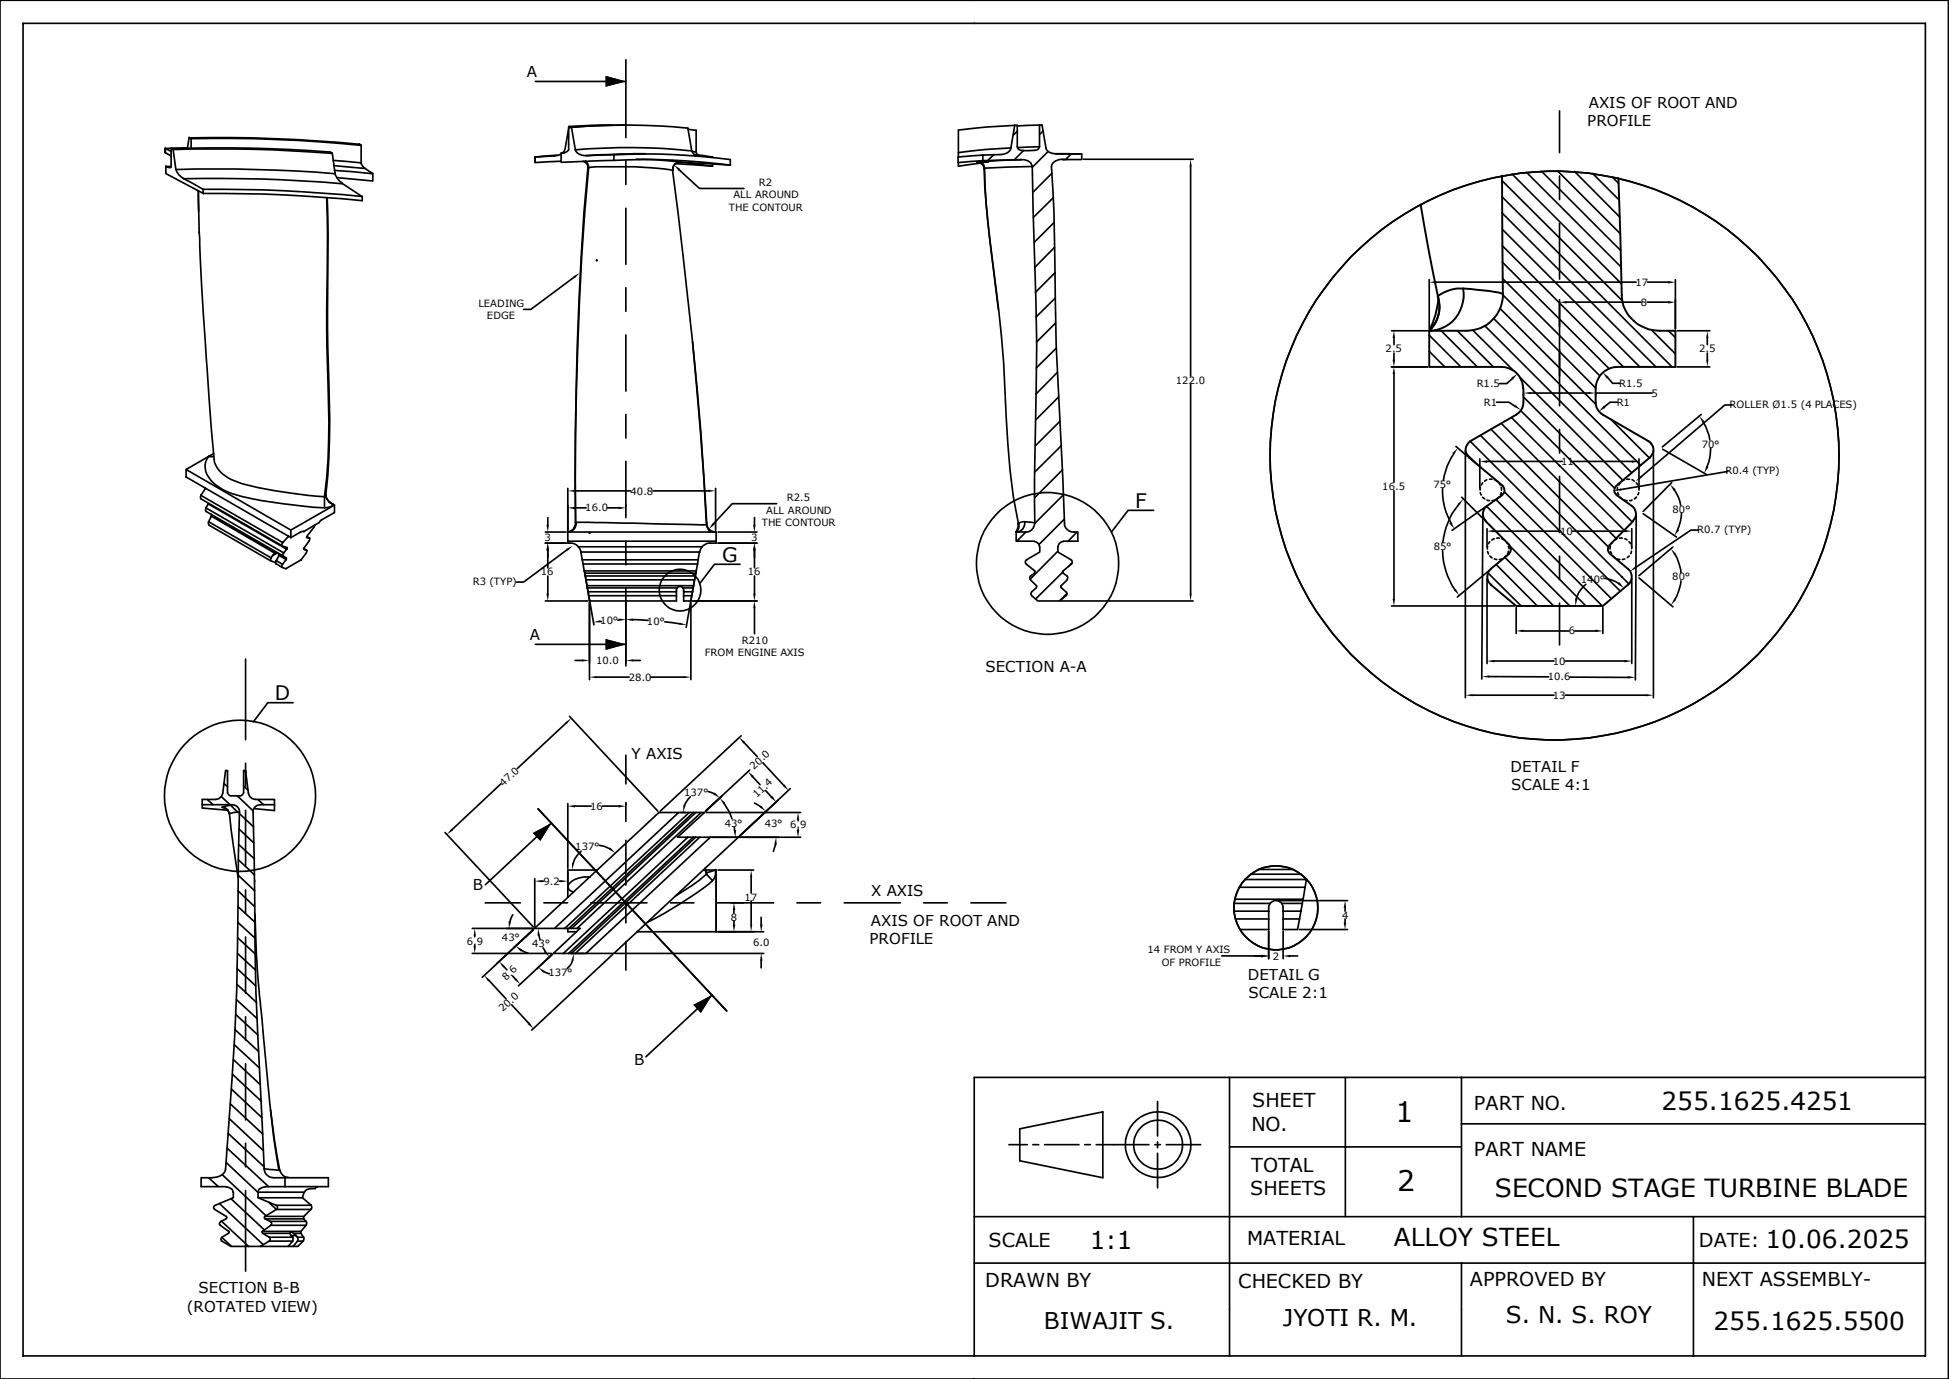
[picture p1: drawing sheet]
<svg xmlns="http://www.w3.org/2000/svg" width="297mm" height="210mm" viewBox="0 0 297 210" stroke-linecap="round" stroke-linejoin="round" font-family="sans-serif">
<g fill="none" stroke="#000" stroke-width=".25">
<path d="M0 0h296.9v210h-296.9zM3.5 3.6h289.9v202.9h-289.9zM81.6 12.4h13.8M86.7 19.6l-.6 3.1-.1 .3-.3 .3M86.7 19.4v3.3a.69 .69 0 0 1-.8 .6M86.7 19.2v.2M87 19.4a98 98 0 0 1 17.8 .1M87.1 19.4h-.4M87.1 19.3l.6 3.5a1.49 1.49 0 0 0 1.6 .9l7.1-.2M93.3 19.1l-6.6 .2M95.2 19h.1M95.2 19.1h-4.3l-4.2 .3"/>
<path d="M95.4 9.1v11.9M104.8 19.5l.6 3.4 .3 .6 .4 .3M104.9 19.7l1.2 .2M106.1 19.8v3.4M154.6 19.1l-.6 3.6a1.56 1.56 0 0 1-1.4 .8l-2.9 .1-3.7 .3v1.4M155 19.1l-4.7 .2-4.3 .5v4.1M155 19.1v3.3a.66 .66 0 0 0 .8 .5M155 20l-.6 .6M158.4 19v3.4M158.7 19.1l-3.7 .1M158.8 19l.6 3.5a1.27 1.27 0 0 0 1.5 .9M159 19.9l-.6 .6"/>
<path d="M237.7 16.9v6.3M25.1 22.6l1 .5M25.2 23.2l.9 .5M25.2 22.6v.7M25.3 25.4h.8M25.3 26.5l5.7 3a217.3 217.3 0 0 1 24.2 1.1v-.7M25.5 25.4l-.2-.1v1.1M25.5 25.5h.5M26.1 22.6l.3 .1 .4 3.1a2.29 2.29 0 0 0 1.1 1.4l3 1.6a217.4 217.4 0 0 1 24.3 1.1M26.1 22.6v2.7l-.2 .2-.4-.1M26.1 22.6a207.2 207.2 0 0 1 24.4 .6l.1 .1M26.4 22.8a216.8 216.8 0 0 1 24.2 .6"/>
<path d="M26.8 25.8a231.6 231.6 0 0 1 24.3 .7M27.9 27.2a216.9 216.9 0 0 1 24.3 .8M28.8 20.9l-.2 1.6-3.4 .1M28.8 21a233.8 233.8 0 0 1 25.9 1M28.9 21l.2 .1a220.9 220.9 0 0 1 25.9 1M29.1 21.1v1.4M30.3 32.2l-.1-3.2 .2 6.5M30.4 35.3v.6a813.1 813.1 0 0 0 2.3 34.5 4.8 4.8 0 0 0 3.1 2.8 35.2 35.2 0 0 0 8.5 1.9l5.1 .5M30.9 28.8v.7M49.8 30.1a324.9 324.9 0 0 1 0 20.1v2.9a171.4 171.4 0 0 1 .2 16.8l-.6 5.7M49.9 30.1a289 289 0 0 1 0 17.2l.1 5.6a168.8 168.8 0 0 1 .1 16.7l-.4 5.7M50.6 23.3l.5 3.3a2.78 2.78 0 0 0 1.1 1.3"/>
<path d="M50.8 24.4l4.2 .4M50.9 25.2l4.7 .5M51 26l5.8 .5M51.3 27.1l5.5 .5M52.2 27.9l3 2M54.7 21.9l.3 .2v2.7M55 24.8l.1 .2a3.2 3.2 0 0 0 1.7 1.4v1.2M81.5 23.9v.8M85.5 24.6l-4 .2M85.5 23.3v1.4M85.6 23.5l-1.1 .2-3 .2 3.5-.3M86 23.3h-.4h.3"/>
<path d="M87.7 22.8a93.1 93.1 0 0 1 17.7 .2M88.9 24.6a.97 .97 0 0 1 .7 1.1 539.5 539.5 0 0 0-1.9 53.9M89.2 24.5a1.25 1.25 0 0 1 .5 1M89.3 23.7a119.8 119.8 0 0 1 19.8 .3l2.2 .3v.8M89.7 25.5l-.1 .2M89.7 25.5h.1M89.7 25.5a559.1 559.1 0 0 0-2 54.1M89.7 25.5l1.2-.1h2.3a53.4 53.4 0 0 1 9.3 .5M90.9 39.7h.1M90.9 39.6v.1M93.6 23.5v.9M95.4 24.5v3.6"/>
<path d="M95.4 31.7v8.6M96.4 23.4h2M96.9 24.3h2.5l3.9 .3M102.5 25.9a671.1 671.1 0 0 1 5.2 54M103.3 24.6l.2 .1M103.3 24.7l8 .4a105.5 105.5 0 0 0-19.7-.6l-6 .2M103.4 24.7l5.2 .6-5.6-.4M103.5 24.7h.2a1.07 1.07 0 0 0-1.2 1.3v-.1M103.5 25.9l3.1 2.8h6.8M103.5 24.7a1.09 1.09 0 0 0-1 1.2M105.5 23.1l.6 .1M105.8 23.5l2.8 .4"/>
<path d="M106.1 23.2l.1 .3 .3 .2M108.6 23.9v.1M108.6 24.9v.4M149.1 24.7a1.11 1.11 0 0 1 .9 1.1M149.4 24.6l.2 .2 .3 .3 .1 .5M149.4 24.6l6.2-.3a1.43 1.43 0 0 1 1.7 1.1M149.4 24.6l-.6 .1h1.8M149.4 24.8l-3.4 .5M149.8 23.6v.8M150 25.8a112.5 112.5 0 0 0 .8 10.7l1.3 10.7M150 25.6a100.3 100.3 0 0 0 .8 10.8 224 224 0 0 1 2.5 27.1 98.1 98.1 0 0 0 1.9 16.2M150 25.6v.2"/>
<path d="M151.5 23.5l-.9 .9M154.1 22.5l-4 .3-4.1 .4M155.6 24.3a83.2 83.2 0 0 0-9.6 .5M156 22.9l-1.4 1.4M157.3 25.4l.1 6.8a479.1 479.1 0 0 1 .4 33.9l-.2 6.8 .1 6.7M157.3 25.4l-7.3 .2M158.4 22.4a.66 .66 0 0 1-.8 .5h-1.9M158.4 22.4l-3.3 .1M159.7 23.1l-2.4 2.4M160.3 26.4l-2.9 2.9M160.5 30.1l-3 3M160.7 33.9l-3.1 3"/>
<path d="M160.7 37.7l-3 3M160.8 23.5h4M161 23.4h2.1M161.9 24.3h.5M162 24.3a1.48 1.48 0 0 0-1.8 1.1 250.8 250.8 0 0 1 .6 20.4l.2 6.8 1.2 27.1a1.38 1.38 0 0 0 1.5 1.3h.6v1.4h-2.2M162 24.3h2.8M163.1 23.5h1.7v.8M163.2 23.5l-.8 .8M165.1 24.3h16.7M181.4 25.4v31.9M228.9 32.4l23.4 23.5M228.9 30l25.9 25.9"/>
<path d="M228.9 27.5l18.3 18.3M228.9 39.9l16.3 16.2M228.9 37.4l18.5 18.5M228.9 34.9l21 21M230.4 26.5l16.7 16.7M232.6 26.2l14.5 14.5M234.9 26.1l12.1 12M237.4 26l9.5 9.6M237.7 26.8v3.6M237.7 34v8.5M239.9 26.1l6.9 7M242.7 26.4l4.1 4.1"/>
<path d="M245.7 26.9l1 1M87.5 42.2l-6.6 4.9h-1.1M95.4 43.8v3.6M95.4 51v8.6M105.5 52a504.8 504.8 0 0 1 2.2 27.8M160.8 41.5l-3 3M160.8 45.4l-2.9 2.9M160.9 49.2l-3 2.9M161 53l-3.1 3M161.1 56.7l-3.2 3.3M181.4 58.5v31.9M212 55.9h5.6"/>
<path d="M212 50.4h5.6M212.4 51.5v1M212.4 53.8v1M212.4 57v16.4M217.8 42.6v7.5M217.8 53.5l2.4 2.4M217.8 51.1l4.8 4.8M218.9 43h30.4M219.6 50.4l5.5 5.5M222.1 50.4l5.5 5.5M224.5 50.3l6 6M226.3 49.6l22.4 22.4"/>
<path d="M227.6 48.5l22.4 22.4M228.6 47l14.6 14.6M229 42.4l14.8 14.8M229 44.9l14.2 14.2M230.4 57.7l-.8 .7h-1.1M231.6 57.5l15.7 15.7M232.2 60v.2M233.3 59.9h8.8M237.7 45.6v16.2M238.8 46h11.3M243.2 60v.2M243.2 59.9h8.6"/>
<path d="M245 57.5l.7 .9h1.1M251 46h3.2M251.1 43h3.1M251.7 50.2l3.6 3.7M254.3 50.4l1 1M255.3 42.6v7.5M255.6 55.9h5M255.6 50.4h5M260.2 51.5v1M260.2 53.8v1M28.4 71.5v1.1l15.9 9.3M30.6 75.4v.5v.1l12.3 7.1 .2-.5"/>
<path d="M31.3 74.4l-.7 1 12.5 7.2M31.4 77.4l-.1 .4 .1 .1 11.7 6.8M31.7 76.7v.1M31.7 76.8l12 6.9-.5 .5-11.8-6.9zM31.8 69.5l-3.4 2 15.9 9.2 6.7-3.8M31.8 79.4v.5M31.8 69.5a2.8 2.8 0 0 0 .3 3.7l.9 .8a11.5 11.5 0 0 0 5.4 1.9l1.5 .3a67.5 67.5 0 0 0 10 1.1l.3-.1 .6-.4a1.68 1.68 0 0 1-1.1-1.5M31.8 80l9.5 5.4M32.2 78.3v.3M32.6 69.5h-.8M32.6 69.1l-.8 .4M48 80l-.2 .3-1 1.3"/>
<path d="M48.6 79.6l-2.3 1.3M49.4 75.6v1.7M49.6 75.4l-.2 .2M49.7 75.3a1.67 1.67 0 0 0 .8 1.4M50.1 76.4l.9 .5v1.2l-2 1.1-.4 .4M83.5 78.8v1.1M86.5 74.4v6.4M87.6 74.8h8.5M87.6 77.3h1.7M87.7 79.6l1.9-.1 18.1 .4M87.7 79.6h.1M87.7 79.6a1.38 1.38 0 0 1-1.2 1.4"/>
<path d="M87.8 79.6a1.31 1.31 0 0 1-1.3 1.4M92.6 77.3h1.7M95.4 63.1v3.6M95.4 70.3v8.5M99.5 74.8h8.4M107.7 79.9v.3a.97 .97 0 0 0 .9 .8M107.7 79.8a1.38 1.38 0 0 0 1.4 1.2M107.7 79.8v.1M109.1 74.4v6.4M115 78.8v1.1M118.4 76.7h-6.8l-2.8 3.1M155.2 79.7v.7l-.3 .6"/>
<path d="M155.2 79.8a1.79 1.79 0 0 1-.3 1.2M155.2 79.8v-.1a1.15 1.15 0 0 1-.3 1.3M156.2 79.5h-.5l-.5 .2M156.2 79.5l1.5 .1M156.2 79.5a1.33 1.33 0 0 1-1.3 1.5M157.7 79.6a1.37 1.37 0 0 1-1.4 1.4h-1.4v1.4h2.7M161.3 60.5l-3.5 3.5M161.5 64.1l-3.7 3.8M161.8 67.9l-4.1 3.9M161.9 71.5l-4.2 4.3M162.1 75.3l-4.4 4.4M162.2 79.1l-3.8 3.8"/>
<path d="M175.8 77.7h-3.9l-2.5 3.3M212.4 74.7v16.5M219.8 74.4a9.7 9.7 0 0 0 1.3 5.1M221.5 69.1l-1 1.9-.5 2.2M221.9 68l1.7 1.5M222.3 76.8a11.4 11.4 0 0 0-2.4 5.8M222.8 75.7l3.4 3.5M223.3 68.6v37.7M223.4 69l1.7 1.7M224 67.2l22.9 22.8M225.5 69.9v4.4M225.6 66.3l22.6 22.6"/>
<path d="M225.6 74.3v.3M225.6 75l.1 .4M225.9 73.5l-.2 .4M225.9 75.7l.4 .3M226 78.4l-.2 25M226.4 77.2l-5.1 3.6M226.5 77.1l15.2 15.2M226.6 73.1l-.4 .2M226.6 76.2h.4M226.6 70.3h11.5M227 73h.4M227.2 65.4l17.9 17.9"/>
<path d="M227.8 73.1l.3 .2M227.8 76.2h-.4M228 76.1l16.2 16.2M228 61.3h2l.8 .5M228.4 73.5l.2 .4M228.4 75.7l-.3 .3M228.8 74.2v.4M228.8 75l-.2 .4M228.8 64.5l17.5 17.5M229.3 74.9l16.3 16.3M230.3 63.6l17.2 17.2M231.7 62.5l17.1 17"/>
<path d="M232.2 60.5l13.8 13.8M237.7 65.4v3.6M237.7 72.6v8.5M239.7 70.3h9M245.4 63.8l6 6M246.5 61.3h-1.1l-.9 .6M246.5 74.3v.3M246.5 75l.2 .4M246.9 73.5l-.2 .4M246.9 75.7l.3 .3M247.5 73.1l-.3 .2M247.6 76.2h.3"/>
<path d="M247.9 73h.4M248.7 73.1l.3 .2M248.7 76.2h-.4M249.3 78.6l-.1 24.9M249.3 73.5l.3 .4M249.4 75.7l-.3 .3M249.7 74.2l.1 .4M249.7 75l-.1 .4M249.8 69.9v4.4M250.4 78.2l5.1 3.6M251.3 67.2l.4 .4M252 68.6v37.7"/>
<path d="M253.4 68.4l6.7 3.9M254.8 73.5l-4.4 4.4M255.2 74.6a5.8 5.8 0 0 1 .9 2.3M256.2 78.1l-.1 1.3-.4 1.2M259.2 63.1l-5.9 5M259.5 64.3a7.9 7.9 0 0 1 1.1 2.7M260.7 68.2a7.1 7.1 0 0 1-.6 2.9M263.3 71.8l-16.2 2.7M263.9 61.7h-1.1l-12.7 10.9M41.3 85l-.1 .3 .8 .4M41.5 84.6l-.2 .4M41.9 84.2l-.4 .4"/>
<path d="M42.1 85.4l-.1 .5M42.2 84.2l-.7 .4M42.5 84.6l-.4 .8 1 .5M42.5 84.6a.4 .4 0 0 0-.6-.4l-9.7-5.6-.4 .9 9.5 5.5M42.5 84.6l1.1 .6M43 83.1l.8 .3-.1 .3M43.1 85.9l-.1 .5M43.1 84.7l.5 .3M43.2 84.2l-.1 .5M43.6 85.2l-.5 .7M43.6 85v.2M44 81.7l-.9 .9"/>
<path d="M44.3 80.7v1.2M46.3 83.6l.4 .2M46.3 81h-.4l-1.6 .9M46.7 81.9l.5 .1M46.7 83.8v.4l-.8 1.1-2.3 1.3-.6-.2-.9-.5M46.7 81.7l.5 .3M46.8 81.7v.2M47.2 82l-.1 .4-.8 1.1v.2l.4 .1M81.6 98.1h13.8M83.1 91.5h6.5M83.1 81h3.2M83.1 82.7h3.2"/>
<path d="M83.5 83.8v2.7M83.5 87.7v2.7M86.4 83.7l-6.6 4.9h-1.1M86.5 81h22.6v1.7h-.9a1.64 1.64 0 0 0-1.2 .6h-18.9M86.5 81v1.7a1.62 1.62 0 0 1 1.6 .6M86.5 82.4h22.6M87.6 80.1l-.1 .3M88.1 83.3l.4 .8M88.5 84.1l.2 1.2M88.5 84.1h18.1M88.5 84v.1M88.7 85.3l.2 .6"/>
<path d="M88.7 85.3h17.7M88.9 85.9h17.4M88.9 85.9l.1 1.1M89 87l.1 .3h16.9M89.1 87.2l1.4 8M89.1 87.3l.1 .4M89.2 87.7l.1 .6M89.2 87.7h16.8M89.3 88.3l.2 1.2M89.3 88.3h16.5M89.5 89.5l.1 .6M89.5 89.5h13.7"/>
<path d="M89.6 90.1l.1 .6M89.6 90.1h13.5M89.7 90.7h13.4M89.8 81.2h.1M89.8 91.8v11.7M89.8 81.1v.1M91.5 94.7h.2M94.1 94.4h.2M95.4 82.4v3.6M95.4 89.6v11.8M96.5 94.4l2.3 .1M101.3 94.7l2.2 .3"/>
<path d="M103.2 89.5l-.1 .3v1.7h-13.3l-.1-.8M103.2 89.5a.53 .53 0 0 1 .9 0M104.1 89.5l.1 .3v1.7h1.1l.1-.8M104.1 89.5h1.5M104.2 90.1h1.3M104.2 90.7h1.2M105.3 91.8v11.7M105.5 90.1l-.1 .6M105.6 89.5l-.1 .6M105.7 89.2l-.1 .3M105.8 88.3l-.1 .9h-16.2M106 87.7l-.2 .6"/>
<path d="M106 87.2l-1.4 8.3M106 87.3v.4M106.1 87l-.1 .3M106.3 85.9l-.2 1.1h-17.1M106.4 85.3l-.1 .6M106.6 84.1l-.2 1.2M106.6 84v.1M107 83.3l-.4 .8M109.4 81h6M112.8 85.9h-3.9l-2.2 2.9M115 92.6v3.9M115 87.7v2.7"/>
<path d="M115 83.8v2.7M115.4 91.5h-9.8M115.4 82.7h-6M156.3 81l-1.4 1.4M156.5 85.3l-.2 .3v.2l1.4 1.2M157 88.3l1 1-.1 .2-.7 .6a.41 .41 0 0 0 0 .6l1 .8h3.3l.9-.8M157.1 87.7a.33 .33 0 0 0 0 .6M157.6 82.5l.4 .1a.74 .74 0 0 1 .4 .7M157.6 87h.1l-.1 .3-.5 .4M158.5 83.3v.8l-2.1 1.2M161.2 83.9l-4.2 4.3M161.2 83.3v.8l2 1.2 .2 .3v.2l-1.5 1.2 .1 .3 .6 .4"/>
<path d="M161.7 91.5h20.1M161.9 87.2l-4.1 4M162.1 82.5l-.5 .1-.2 .2-.2 .5M162.5 90.1a.41 .41 0 0 1 0 .6M162.6 87.7a.33 .33 0 0 1 0 .6M162.6 90.4l-1.1 1.1M162.6 88.3l-.9 1 .1 .2 .6 .6M163.4 85.7l-.6 .6M164.1 81l-1.3 1.4M212 92.3h18.8M219.8 83.9a11.1 11.1 0 0 0 1.9 5.9M226.6 80.5v2.8"/>
<path d="M226.6 88.1v12.9M226.7 83.2v.4M226.7 84l.1 .4M226.7 87.2l5.1 5.1M226.9 86.9l-4.8 4M227 82.5l-.2 .3M227 84.7l.4 .3M227.7 80.9h10.2M227.7 82l-.4 .3M227.7 85.1l.4 .1M228 86l6.3 6.3M228.1 82h.4"/>
<path d="M228.9 82l.3 .2M228.9 85.1l-.4 .1M229.3 84.9l7.5 7.4M229.5 82.5l.2 .3M229.5 84.7l-.3 .2M229.9 83.2l.1 .4M229.9 83.9l-.2 .4M230.2 83.3l9 9M231.1 92.5v4M232.2 96.1h6.9M237.7 84.7v3.6M237.7 91.9v6.3"/>
<path d="M239.6 80.9h8M240 96.1h3.2M241.7 89l-.9 1-.6 1.2M244.3 92.5v4M244.6 88.1a4.8 4.8 0 0 1 2.1 .8M245.4 83.2v.4M245.4 84l.2 .4M245.8 82.5l-.2 .3M245.8 84.7l.3 .3M246.4 82l-.3 .3M246.5 85.1l.3 .1M246.8 82h.4"/>
<path d="M247.1 87.8h.1M247.1 87.8v.1M247.6 82l.3 .2M247.6 85.1l-.4 .1M248.2 82.5l.3 .3M248.3 84.7l-.3 .2M248.6 83.2l.1 .4M248.6 83.9l-.1 .4M248.7 80.5v2.8M248.7 88.1v12.9M249.8 88l5.1 4.4M254.9 83.3l-5.1 4.4"/>
<path d="M255.3 84.5l.6 1.3 .3 1.4M256.2 88.5l-.3 1.4-.6 1.3M258.8 80.7h-1.1l-8.4 5.7M34.1 119.3l.6 .5M34.5 117.3l.2 .1M37.1 119.7l.7 .7M37.1 117.3l.4 .3M37.4 100.4v12.2M37.4 116.2v3.6M44.7 107h-3.9l-2.2 2.9M76.3 119.4l-7.4 6.9M86.2 110.2l-7.4 6.9"/>
<path d="M86.8 109.1l13.4 14.4M87.6 100.6h1.1M90.9 103.1h5M95.4 115v4.4M96.5 100.6h1.1M99.2 103.1h5M112.9 112.1l-12.3 11.4M113.4 113.1l2 2.1M114.3 117.3l-6.8 6.2 2.5-2.2M114.7 118.3l1.1 1.2M116.2 116.2l3.2 3.4M224.4 105.9h12.4"/>
<path d="M226.9 103l9.1 .1M227.7 100.7h9.1M238.5 100.7h9.1M238.5 105.9h12.4M239.3 103.1l8.8 .1M30.8 122.6v.5l4 .3M31.6 121.8l.9 .8M33.7 121.3l1.4 1.3M33.9 122.9a1.19 1.19 0 0 1 1 1M33.9 122.9a1.37 1.37 0 0 1 1.1 1.1M35.1 122.6l1.1 1.1M35.4 122.6h-4.6v-.8h2.1a1.19 1.19 0 0 0 1.1-1l.4-3.5h.3v3.5l.2 .3 .2 .1h1.6l.4-.4v-3.5h.3l.4 3.5a1.19 1.19 0 0 0 1.1 1h2.9v.8h-2.1a1.09 1.09 0 0 0-1.1 1.1l.1 6.8a605.3 605.3 0 0 0 .9 34l.7 13.5"/>
<path d="M35.4 122.6l-1.5 .3M35.4 122.6a1.09 1.09 0 0 1 1.1 1.1M36.2 121.2l2.4 2.3M36.3 138.1l2.6 2.4M36.3 135.7l2.5 2.4M36.3 130.9l2.5 2.4M36.3 133.3l2.5 2.4M36.4 128.6l2.4 2.2M36.4 126.2l2.3 2.2M36.5 123.9l2.2 2M36.5 123.7l-1.5 .2 .2 2.5 1.1 7.2M36.5 123.7l-.2 6.8a459.4 459.4 0 0 1-2 47.9 2.22 2.22 0 0 1-2 1h-1.7v1.3h3.8"/>
<path d="M37.4 123.4v8.6M37.4 135.6v3.5M38.8 134.2v.1M38.9 139.2l.3 8.4 .7 7.6a267.7 267.7 0 0 0 2.6 23M39.3 121.8l.9 .8M41.8 122.6v.8l-3.1-.3M67.8 126.8l13.5 14.4M74 137.5h5.3M78.1 139.3l-.4 1M81.5 133.8v7.3M82 123.2l28.7 30.8M82.6 134.2h.2"/>
<path d="M82.9 137.5h3.6M84 125.3l-10 9.4M85.2 134.2h.2M86.5 122.4v9.8M86.5 132.8v1.8M87.6 122.8h2.5M88.6 129.6a3.8 3.8 0 0 0-1.2 1.8M89.9 133.6a3.7 3.7 0 0 0-3.4 1.3 .91 .91 0 0 0 .9 .9M90 137.5h8.6M91 132.5h-4.5v4.2M91.3 128.7l.8 .2 .8 .3M91.8 122.8h2.5"/>
<path d="M95.4 122.2v2.9M95.4 128v6.8M95.4 137.7v2.8M102.2 137.5h3.5M103.4 123.7h2.3M103.7 123.7h.8M104.8 127.5h.8M104.8 127.5h-1.5l4.1-3.8h-.6l-18.9 17.7h.5l-4.1 3.8h1.6M104.8 127.5l-18.9 17.7M105 123.7l-18.9 17.7M105.2 121.4l-.5 .6-.4 .6M105.6 127.5l-18.9 17.7"/>
<path d="M105.6 127.5h1M105.7 123.7h.3M105.7 123.7l-19 17.7M106 127.5l-18.9 17.7M106 123.7h.8M106 123.7l-18.9 17.7M106.6 127.5h1.6M106.6 127.5l-18.9 17.7h1.6M107.3 132.5h1.8v9.4h-12M107.4 132.3l.3 .8M107.4 132.2l.3 .7M107.6 123.7h14.4"/>
<path d="M107.7 133.1a24.9 24.9 0 0 1-4.8 3.4M107.7 132.9v.2M107.7 133.1l.9 1M107.7 132.9h.1M107.7 132.9l1.3-.4a1.71 1.71 0 0 1-.4 1.6M107.9 120.6l.9 .3M108.2 127.5h13.8M108.2 127.5l-18.9 17.7M108.6 134.1a47.3 47.3 0 0 1-9.9 6.4M109.3 137.5h8.6M109.4 132.5h5.5M110.4 122.4l.6 1.1 .5 1.2"/>
<path d="M111.8 138.6v.5M111.9 125.9v.5M112.5 127.5l-18.9 17.7h-4.3M114.5 133.6v2.4M114.5 137.2v3.6M115 122.3l.9 .6M116 139.7v1.1M116.7 120.4l.8 .9M118.2 128.6l-.3 1.1M120.4 120.1l-7.7 7.2M121.5 137.5h3.6M121.6 124.8v.2"/>
<path d="M121.6 126.2v.2M128.7 137.5h8.5M140.8 137.5h3.6M148 137.5h5.3M188 137.6h5.6a1.1 1.1 0 0 1 1.7 0M188 138.8h5.3M188.3 140h5M188.8 135.1h10.1M189.7 133.9h9.4M190.6 133.1h7.7M191.7 132.4h5.4M193.5 137.6l-.2 .5v3.5h-4.4"/>
<path d="M194.7 137.2h10.7M195.3 137.6h3.2M195.3 137.6l.2 .5v3.5h2.2l.3-1.6M195.5 138.8h2.7M195.5 140h2.5M198.5 137.6l-.5 2.4M198.6 136.9l-.1 .7M198.9 135.1l-.3 1.8h-10.4M199.1 133.9l-.2 1.2M199.1 133.8v.1M205 138.3v.5M205 140v.5"/>
<path d="M35.7 159.1l3.8 3.5M35.8 156.8l3.6 3.3M35.9 154.5l3.4 3.1M36 152.2l3.2 2.9M36.1 149.9l3 2.8M36.2 147.5l2.8 2.7M36.2 145.2l2.7 2.5M36.2 142.8l2.7 2.5M36.2 140.5l2.7 2.4M37.4 142.7v8.6M37.4 154.9v3.5M72 141.4h9.2"/>
<path d="M72 145.2h12M72.3 142.5v.2M72.3 143.9v.2M74.5 149.4l2.6 2.7M75.8 146.7l5.5-5.1-7.8 7.2M76.8 147.2l.5 .5M78 153l2.6 2.8M78.1 148.6l.4 .5M79.5 144.7l1 .5M81.3 141.6l-3 2.7M81.4 141.4l19-17.7h3l-18.9 17.7zM82.1 142.5l.2 .6"/>
<path d="M82.8 144.4l.3 .5M82.9 148l.8 .3M84.1 145.4l-.7 .6M84.1 145.4l-2.4 2.2M84.1 145.4l-5.1 4.8M84.5 141.4h1.6M85.9 145.2h.8M86.1 141.4h1M86.5 141.4v.5h1.3M87.1 141.4h.8M87.2 146.3l-.2 .6-.6 .6M89 145.2h-2.3"/>
<path d="M93.3 145.4l-12.3 11.5M93.8 145.2h22.6M95.4 143.4v4.3M108.5 151.6l-10.1 9.4M109.4 141.9h7M111.8 140.3v.5M116 146.3v1.1M186.2 145.6h6M193.3 141.8v4.2M195.5 141.8v4.2M196.6 145.6h1.1M198 141.6h7.4"/>
<path d="M31.8 179.4l1.5 1.3M33.9 178.9l6.7 6.3M34.5 177l4.8 4.6M34.6 174.8l6.3 5.9M34.8 172.6l5.4 5.1M34.9 170.3l5.2 4.9M35.1 168.1l4.9 4.6M35.3 165.9l4.6 4.3M35.4 163.6l4.4 4.1M35.6 161.4l4.1 3.8M37.4 162v8.6M37.4 174.1v3.6"/>
<path d="M40.3 178a1.45 1.45 0 0 0 1.4 1.4h1.7v1.3M41.2 169l.6 4.7 .8 4.6-2.3-.3M42.7 178.2a1.31 1.31 0 0 0 1.3 1.1M43.4 179.4h6.6v1.3h-9.6M153.8 174.3h2.7M157.4 174.3h.9M159.2 174.3h5.2M165.3 174.3h.9M167 174.3h8.1M168.1 169.3l-12.7 2.6v4.9l12.7 2.6M168.1 174.3v5.1zM168.1 169.3v5z"/>
<path d="M176 174.3h.8M176.4 167.8v5.2M176.4 173.9v.9M176.4 175.6v5.3M177.7 174.3h5.3M187.4 164.1v42.4M187.4 174.7h35.3M205 164.1v21.2M222.7 171.2h70.7M222.7 164.1v21.2M293.4 164.1h-144.9v42.4M30.6 180.7h.1"/>
<path d="M33.4 183.3l6.7 6.3M33.6 186.6l1.2 .9M33.7 186.1l-.3 .2 .2 .3M33.7 186l4.2 3.8M33.8 188.5l1.5 1.3M34.4 180.8l.6 .1a.65 .65 0 0 1 .5 .7M34.5 185.6l-.8 .4M34.8 187.5l.1 .2-1.1 .7-.1 .3 .1 .3 1.4 .8h4.5l1.3-.8M35.2 182.5l5.1 4.8M35.6 181.6v.8l-2.8 1.2-.2 .3 .1 .3 1.8 1.1 .1 .1-.1 .2M37.4 181.3v12.3M39.3 182.4h6.8"/>
<path d="M39.3 181.6v.8l2.8 1.2h5.3M40 187.5l1.3-.9h5.4l-.9 .9zM40 187.5l-.1 .2 .1 .1M40 187.8h4.2M40 187.8l1 .6M40.4 185.3l-.1 .1 .1 .2M40.4 185.6h5.9l.4 .4h-5.5zM40.4 180.8l-.5 .1a.65 .65 0 0 0-.6 .7M40.9 183l1.2 1.2M41 189h3.6l-.7 .8M41 188.4l.2 .3-.2 .3M41.2 186.1l.2 .2-.2 .3"/>
<path d="M42 183.6l.3 .3-.2 .3M42.1 184.2h5.3M42.1 184.2l-1.7 1.1M44.2 187.8l.2 .4M44.2 187.8l.2-.2 .3 .2M44.4 188.2h.7M44.4 188.2l.2 .2h-3.6M44.6 188.4l.1 .3-.1 .3M44.7 187.8h1.1M44.7 187.8l.4 .4M45.1 188.2l.2 .2M45.3 189h.9"/>
<path d="M45.3 189l-.6 .8M45.3 188.4h1M45.3 188.4l.1 .3-.1 .3M45.8 187.8l.5 .6M45.9 187.5l-.1 .3M46.1 182.4l1.3 1.2M46.2 189l-.8 .8h-5.7M46.3 188.4v.3l-.1 .3M46.4 185.3l-.1 .3M46.4 181.6l-.3 .8M46.7 186.1v.5M47.4 184.2l-1.1 1.1h-5.9"/>
<path d="M47.4 183.6l.1 .4-.1 .2M48.4 180.8l-.4 .2a1.69 1.69 0 0 0-1.6 .6h-7.1M148.5 185.3h144.9M148.5 192.4h144.9M222.7 192.4v14.1M258.1 185.3v21.2"/>
<circle cx="236.9" cy="69.4" r="43.3"/>
<circle cx="103.6" cy="89.9" r="3.2"/>
<circle cx="159.7" cy="85.8" r="10.8"/>
<circle cx="36.6" cy="121.2" r="11.5"/>
<circle cx="194.4" cy="138.2" r="6.4"/>
<circle cx="176.5" cy="174.3" r="3.7"/>
<circle cx="176.5" cy="174.3" r="5"/>
</g>
<g fill="none" stroke="#000" stroke-width=".3">
<path d="M216.5 31.2l1.2 6.9 1.4 7a6.4 6.4 0 0 1 5.1-1.1 23.9 23.9 0 0 1 4.8 .7M228.9 26.8l.1 18a5.6 5.6 0 0 1-5.5 5.6h-5.7v5.5h11a3.3 3.3 0 0 1 3.3 3.3M246.6 27.1l.5 17.9a5.7 5.7 0 0 0 5.8 5.4h2.4v5.5h-8.8a3.3 3.3 0 0 0-3.3 3.3v2.1a2.2 2.2 0 0 0 1.1 1.9l6.9 4a1.52 1.52 0 0 1 .2 2.5l-5.1 4.3M219.1 45.1a5.1 5.1 0 0 1-1.3 5.3M219.2 45.4v.6a13.7 13.7 0 0 1-1.4 4.4M219.2 45.2v.2l-.1-.3a5.1 5.1 0 0 1-1.3 5.3M223 44a5.4 5.4 0 0 1-5.2 6.4M232.2 59.2v2.1a2.2 2.2 0 0 1-1.1 1.9l-7 4M223.9 69.7l5.1 4.3M224.1 67.2a1.52 1.52 0 0 0-.2 2.5M226.4 79.4l3.6 3.6M228.9 75.4l-2.3 1.6a1.47 1.47 0 0 0-.2 2.3"/>
<path d="M229 74a.81 .81 0 0 1-.1 1.4M246.3 74a.81 .81 0 0 0 .1 1.4M246.3 75.4l2.4 1.6a1.47 1.47 0 0 1 .1 2.3M248.9 79.4l-3.6 3.6M227.2 86.7a1.55 1.55 0 0 0 0 2.3M230 84.3l-2.8 2.4M230 83.1l.1 .1a.8 .8 0 0 1-.1 1.1M245.3 83.1l-.1 .1a.8 .8 0 0 0 .1 1.1M245.3 84.3l2.8 2.4a1.55 1.55 0 0 1 0 2.3l-3.8 3.3h-13.2l-3.9-3.3"/>
</g>
<g fill="#000">
<path d="M92.3 11.6l3.1 .8-3.1 .8zM102.7 25.1l1 .6-.3 .3zM181.4 24.3l.2 1.1h-.3zM87.4 42.1l.9-.5-.7 .8zM212.4 55.9l.2 1.1h-.4zM212.4 50.4l.2 1.1h-.4zM212.2 54.8h.4l-.2 1.1zM217.8 43l1.1-.2v.4zM230.3 57.5l.9-.6-.7 .9zM232.2 59.9l1.1-.2v.3zM237.7 46l1.1-.2v.4zM242.1 59.7l1.1 .2-1.1 .1z"/>
<path d="M244.3 56.7l.9 .7-.3 .3zM254.2 45.8l1.1 .2-1.1 .2zM254.2 42.8l1.1 .2-1.1 .2zM260.2 50.4l.1 1.1h-.3zM260 54.8h.3l-.1 1.1zM83.3 79.9h.4l-.2 1.1zM86.5 74.8l1.1-.2v.3zM86.5 77.3l1.1-.1v.4zM94.3 77.2l1.1 .1-1.1 .3zM107.9 74.6l1.2 .2-1.2 .1zM108.6 79.6l.3 .3-.9 .7zM114.8 79.9h.3l-.1 1.1z"/>
<path d="M220.9 79.7l.3-.2 .4 1zM221.3 69l.9-.8-.6 1zM222.2 76.7l.8-.7-.6 .9zM225.5 70.3l1.1-.2v.4zM231 61.7l.8 .7-1-.4zM244.4 61.8l.2 .3-.9 .6zM246 74.7l1-.3 .1 .3zM248.7 70.1l1.1 .2-1.1 .2zM250 72.5l.2 .2-.9 .6zM254.5 73.8l.9 .7-.3 .3zM259 63.4l.8 .8-.3 .2zM260 71l.3 .2-.6 .9z"/>
<path d="M83.5 82.7l.2 1.1h-.4zM83.3 90.4h.4l-.2 1.1zM86.3 83.6l1-.5-.8 .8zM90.4 94.8l1.1-.4v.4zM92.3 97.3l3.1 .8-3.1 .9zM94.3 94.2l1.1 .2-1.1 .2zM95.4 94.4l1.1-.2v.4zM103.6 94.8l1 .4h-1.1zM115 82.7l.1 1.1h-.3zM114.8 90.4h.3l-.1 1.1zM115 91.5l.1 1.1h-.3zM181.3 90.4h.3l-.2 1.1z"/>
<path d="M212.2 91.2h.4l-.2 1.1zM221.6 89.9l.3-.2 .5 1zM226.6 80.9l1.1-.2v.4zM231.1 96.1l1.1-.2v.4zM240 91.1l.4 .1-.3 1.1zM243.2 95.9l1.1 .2-1.1 .2zM246.8 88.7l.7 .9-1-.6zM247.6 80.7l1.1 .2-1.1 .2zM248.4 87l.8-.8 .2 .3zM254.6 83.6l.8 .8-.3 .2zM255.1 91.1l.3 .3-.8 .8zM255.6 80.5l.3 .2-.7 .9z"/>
<path d="M86.1 110l.9-.6-.6 .9zM88.7 100.4l1.1 .2-1.1 .2zM89.8 103.1l1.1-.1v.3zM95.4 100.6l1.1-.2v.4zM104.2 103l1.1 .1-1.1 .2zM112.6 112.3l.9 .7-.2 .2zM114 117.5l.9 .7-.3 .2zM119.3 119.7l.2-.2 .7 .9zM223.3 105.9l1.1-.2v.3zM225.8 103l1.1-.1v.3zM226.6 100.7l1.1-.2v.4zM247.6 100.5l1.1 .2-1.1 .2z"/>
<path d="M248.1 103l1.1 .2-1.1 .1zM250.9 105.7l1.1 .2-1.1 .1zM68.8 126.2l.2 .2-.9 .7zM81.2 126.9l2.8-1.6-1.7 2.8zM81.5 134.2l1.1-.2v.4zM85.4 134l1.1 .2-1.1 .2zM87.2 131.4h.3l-.3 1.1zM86.5 122.8l1.1-.2v.4zM93 129.1l.8 .8-1-.5zM94.3 122.6l1.1 .2-1.1 .2zM104.1 122.6l.4 .1-.4 1zM108.9 120.7l.8 .8-1-.5z"/>
<path d="M109.7 121.5l.8 .8-.2 .2zM111.8 137.5l.3 1.1h-.4zM111.8 126.4h.4l-.1 1.1zM114.5 132.5l.1 1.1h-.3zM116 122.7l.7 .9-.9-.6zM117.4 121.5l.3-.3 .6 .9zM118.3 127.5l.1 1.2-.4-.1zM121.6 123.7l.2 1.1h-.4zM121.4 126.4h.4l-.2 1.1zM205 137.2l.1 1.1h-.3zM72.3 141.4l.2 1.1h-.3zM72.2 144.1h.3l-.2 1.1z"/>
<path d="M73.8 148.5l.9 .8-.3 .2zM76.1 146.4l.8 .7-.2 .3zM77.5 140.3h.4l-.3 1.1zM78.7 149l.6 .9-.9-.7zM78.6 144.1l1 .5-.3 .3zM80.4 156l.3-.3 .6 .9zM82 141.4l.3 1.1h-.4zM82 147.3l1 .6-.2 .3zM82.9 145l.3-.2 .5 1zM87.5 145.2l-.1 1.1h-.3zM105.7 153l2.8-1.4-1.7 2.7zM111.7 140.8h.4l-.3 1.1z"/>
<path d="M114.3 140.8h.3l-.1 1.1zM116 145.2l.2 1.1h-.4zM115.8 140.8h.4l-.2 1.1zM192.2 145.4l1.1 .2-1.1 .2zM195.5 145.6l1.1-.2v.4zM204.8 140.5h.3l-.1 1.1z"/>
</g>
<g font-size="4.3">
<text x="212.7" y="170.8">1</text>
<text x="212.9" y="181.4">2</text>
</g>
<g font-size="3.8">
<text x="253.2" y="169">255.1625.4251</text>
<text x="227.8" y="182.3">SECOND STAGE TURBINE BLADE</text>
<text x="166.1" y="190.2">1:1</text>
<text x="212.4" y="189.8">ALLOY STEEL</text>
<text x="269" y="190">10.06.2025</text>
<text x="261.1" y="202.6">255.1625.5500</text>
</g>
<g font-size="3.5">
<text x="159.1" y="202.4">BIWAJIT S.</text>
<text x="195.5" y="201.9">JYOTI R. M.</text>
<text x="229.5" y="201.4">S. N. S. ROY</text>
</g>
<g font-size="3">
<text x="173" y="77.3">F</text>
<text x="110.1" y="85.6">G</text>
<text x="41.9" y="106.6">D</text>
</g>
<g font-size="2.9">
<text x="190.7" y="172.3">NO.</text>
<text x="190.8" y="168.7">SHEET</text>
<text x="224.6" y="169">PART NO.</text>
<text x="190.7" y="178.4">TOTAL</text>
<text x="224.6" y="176.1">PART NAME</text>
<text x="190.5" y="182">SHEETS</text>
<text x="150.6" y="189.9">SCALE</text>
<text x="190" y="189.6">MATERIAL</text>
<text x="258.9" y="189.9">DATE:</text>
<text x="150.2" y="196">DRAWN BY</text>
<text x="188.7" y="196.2">CHECKED BY</text>
<text x="224" y="195.8">APPROVED BY</text>
<text x="259.3" y="195.8">NEXT ASSEMBLY-</text>
</g>
<g font-size="2.3">
<text x="80.3" y="11.7">A</text>
<text x="242.1" y="16.5">AXIS OF ROOT AND</text>
<text x="241.9" y="19.3">PROFILE</text>
<text x="80.7" y="97.5">A</text>
<text x="150.2" y="102.4">SECTION A-A</text>
<text x="96.2" y="115.5">Y AXIS</text>
<text x="230.2" y="117.6">DETAIL F</text>
<text x="230.3" y="120.4">SCALE 4:1</text>
<text x="72.1" y="135.6">B</text>
<text x="132.8" y="136.4">X AXIS</text>
<text x="132.5" y="143.8">PROFILE</text>
<text x="132.7" y="141">AXIS OF ROOT AND</text>
<text x="190.2" y="149.2">DETAIL G</text>
<text x="190.2" y="152">SCALE 2:1</text>
<text x="96.6" y="162.2">B</text>
<text x="30.3" y="196.9">SECTION B-B</text>
<text x="28.4" y="199.8">(ROTATED VIEW)</text>
</g>
<g font-size="1.5">
<text x="115.7" y="28.4">R2</text>
<text x="111.1" y="32.1">THE CONTOUR</text>
<text x="111.8" y="30.2">ALL AROUND</text>
<text x="72.9" y="46.7">LEADING</text>
<text x="249.2" y="43.5">17</text>
<text x="250.1" y="46.6">8</text>
<text x="74.2" y="48.6">EDGE</text>
<text x="211.2" y="53.7">2.5</text>
<text x="259" y="53.7">2.5</text>
<text x="179.2" y="58.4">122.0</text>
<text x="225" y="59">R1.5</text>
<text x="246.8" y="58.9">R1.5</text>
<text x="226.1" y="61.8">R1</text>
<text x="246.4" y="61.8">R1</text>
<text x="251.7" y="60.4">5</text>
<text x="263.6" y="62.1">ROLLER Ø1.5 (4 PLACES)</text>
<text x="237.9" y="70.8">11</text>
<text x="259.3" y="68.2">70°</text>
<text x="89.2" y="77.9">16.0</text>
<text x="96.1" y="75.3">40.8</text>
<text x="119.9" y="76.4">R2.5</text>
<text x="210.6" y="74.6">16.5</text>
<text x="218.4" y="74.3">75°</text>
<text x="263" y="72.2">R0.4 (TYP)</text>
<text x="83" y="82.4">3</text>
<text x="114.5" y="82.4">3</text>
<text x="116.1" y="80.1">THE CONTOUR</text>
<text x="116.8" y="78.2">ALL AROUND</text>
<text x="218.5" y="83.8">85°</text>
<text x="237.7" y="81.4">10</text>
<text x="254.9" y="78.1">80°</text>
<text x="258.7" y="81.1">R0.7 (TYP)</text>
<text x="72.1" y="89.1">R3 (TYP)</text>
<text x="82.4" y="87.6">16</text>
<text x="114" y="87.6">16</text>
<text x="240.9" y="88.9">140°</text>
<text x="254.8" y="88.4">80°</text>
<text x="91.5" y="95">10°</text>
<text x="98.6" y="95.1">10°</text>
<text x="90.8" y="101.1">10.0</text>
<text x="107.4" y="99.9">FROM ENGINE AXIS</text>
<text x="113.1" y="98">R210</text>
<text x="236.6" y="101.2">10</text>
<text x="239.1" y="96.6">6</text>
<text x="95.8" y="103.7">28.0</text>
<text x="235.9" y="103.6">10.6</text>
<text x="236.6" y="106.4">13</text>
<text x="76.7" y="119.8" transform="rotate(-43 76.7 119.8)">47.0</text>
<text x="114.9" y="117.3" transform="rotate(-43 114.9 117.3)">20.0</text>
<text x="89.9" y="123.3">16</text>
<text x="104.3" y="121.2">137°</text>
<text x="110.4" y="125.9">43°</text>
<text x="115.3" y="121.6" transform="rotate(-43 115.3 121.6)">11.4</text>
<text x="116.5" y="125.9">43°</text>
<text x="87.7" y="129.5">137°</text>
<text x="120.4" y="126.2">6.9</text>
<text x="82.8" y="134.7">9.2</text>
<text x="113.5" y="137.2">17</text>
<text x="71.1" y="143.8">6.9</text>
<text x="76.5" y="143.4">43°</text>
<text x="111.4" y="140.2">8</text>
<text x="204.5" y="139.9">4</text>
<text x="77.1" y="149.4" transform="rotate(-43 77.1 149.4)">8.6</text>
<text x="81.1" y="144.3">43°</text>
<text x="83.6" y="148.7">137°</text>
<text x="114.8" y="144.1">6.0</text>
<text x="174.9" y="145.2">14 FROM Y AXIS</text>
<text x="177" y="147.1">OF PROFILE</text>
<text x="194" y="146.1">2</text>
<text x="76.6" y="154.2" transform="rotate(-43 76.6 154.2)">20.0</text>
</g>
</svg>
